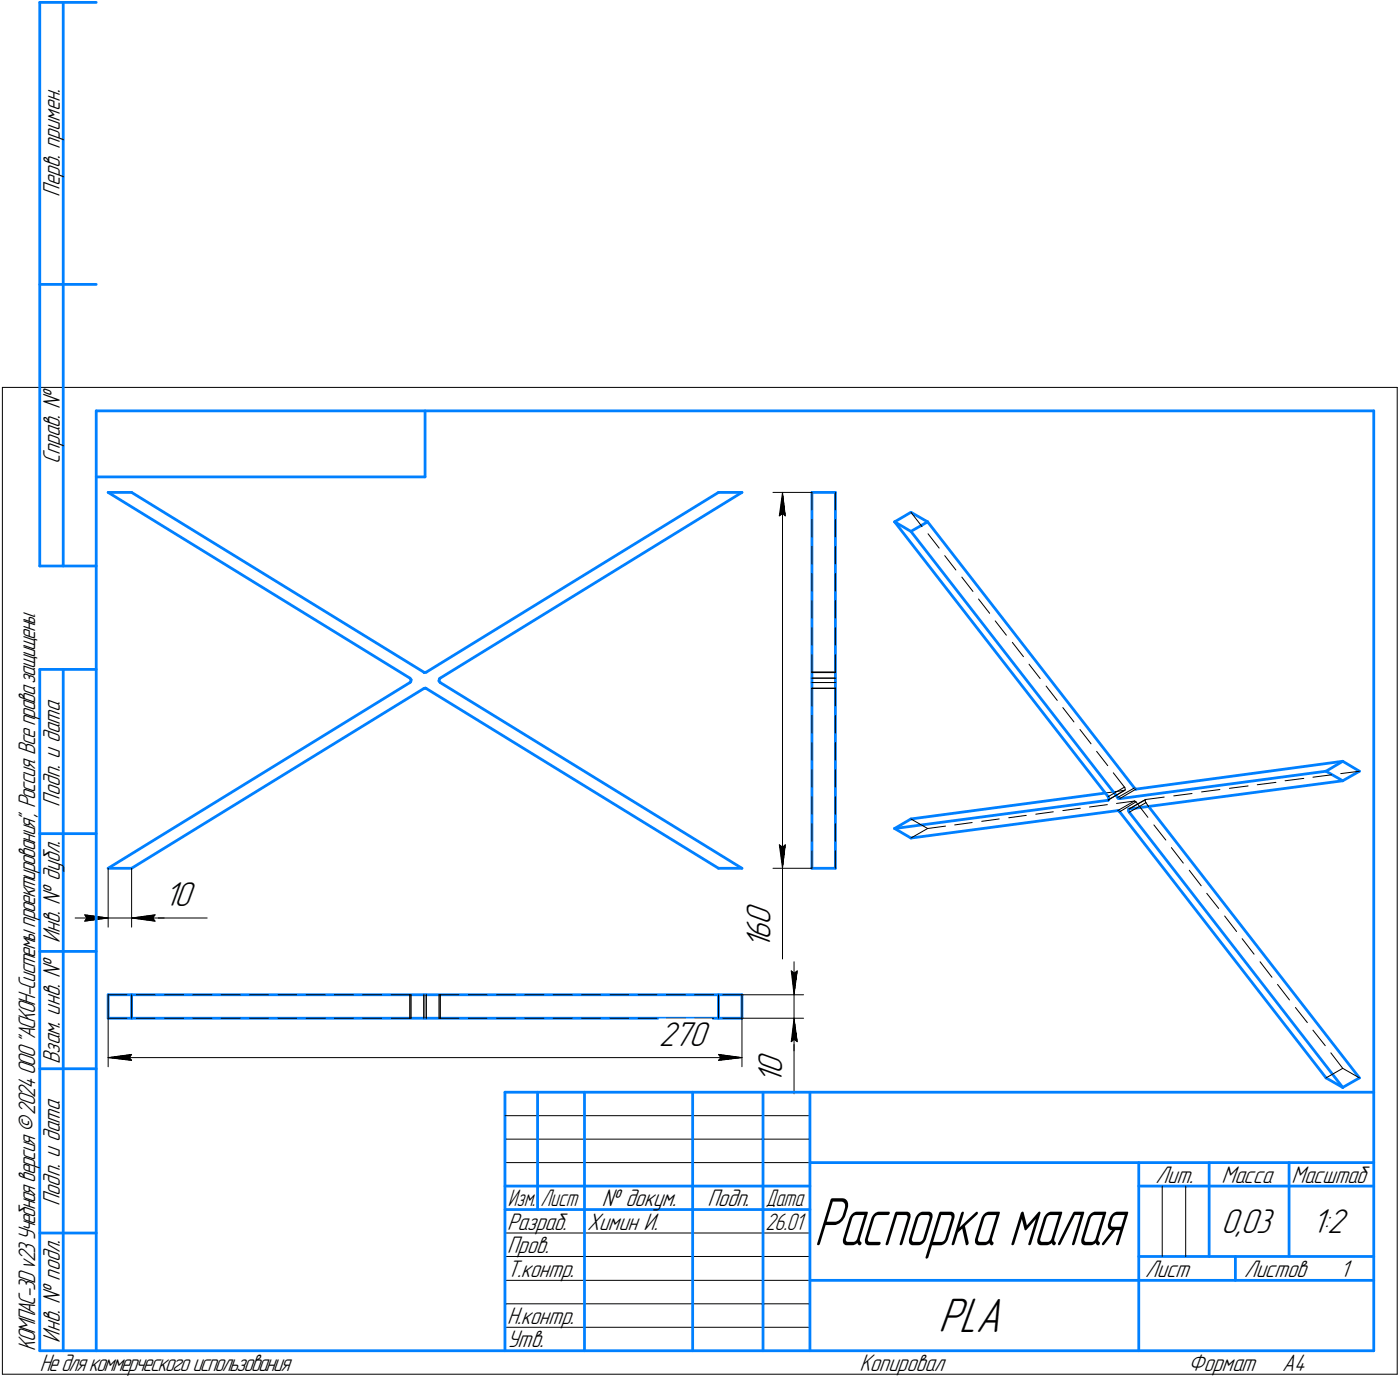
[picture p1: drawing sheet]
<svg xmlns="http://www.w3.org/2000/svg" width="298mm" height="293mm" viewBox="0 0 298 293" stroke-linecap="round" stroke-linejoin="round" font-family="sans-serif">
<g fill="none" stroke="#0080ff" stroke-width=".59">
<path d="M8.5 .5v120zM8.5 .5h12zM13.5 .5v120zM8.5 60.5h12zM20.5 87.5v200zM20.5 87.5h272zM90.5 87.5v14zM292.5 87.5v200zM20.5 101.5h70zM23 104.8l64.3 39.6zM23 104.8h5zM28 104.8l62.3 38.3z"/>
<path d="M153 104.8h5zM172.9 104.8v39.6zM172.9 104.8h5zM177.9 104.8v39.6zM190.5 111.1l3.5-2zM190.5 111.1l45.5 58.5zM190.5 111.1l3.5 2zM194 109.1l3.5 2zM194 113.1l44 56.7zM194 113.1l3.5-2zM197.5 111.1l44.1 56.6zM8.5 120.5h12z"/>
<path d="M8.5 142.5v145zM8.5 142.5h12zM13.5 142.5v145zM87.3 144.4l.2 .3zM87.3 145.3l.2-.2zM87.5 144.7v.4zM90.3 146.6l.3-.1zM90.3 143.1v.1zM90.3 143.2l.5-.1zM90.6 146.5l.2 .1zM90.8 143.1l62.2-38.3zM90.8 146.6l62.2 38.2z"/>
<path d="M93.5 144.9l.2 .4zM93.6 144.5l-.1 .4zM93.6 144.5l.1-.1zM93.7 144.4l64.3-39.6zM93.7 145.3l64.3 39.5zM172.9 145.3v39.5zM172.9 144.4v.9zM177.9 145.3v39.5zM177.9 144.4v.9zM8.5 177.5h12zM190.5 176.4l3.5 2zM190.5 176.4l3.5-2.1z"/>
<path d="M190.5 176.4l45.5-6.1zM194 174.3l41.3-5.5zM194 178.4l44-5.8zM236 169.6l.1 .3zM236.1 170.3h.1M236 170.3h.1M236.1 169.9v.4zM238 172.6h.3zM238 169.8l.1 .1zM238.1 169.9l.3 .1zM238.3 172.6l.1 .2zM238.4 170l44-5.8z"/>
<path d="M238.4 172.8l44 56.6zM240.3 172.6l.2 .3zM240.4 172.3l-.1 .3zM240.4 172.3h.1M240.4 172.2h.1M240.5 172.2l45.4-6zM240.5 172.9l45.4 58.6zM241.6 167.7l.2 .3zM241.8 168h.1M241.9 168l44-5.9zM244.6 171.7l44.9 57.7zM282.4 164.2l3.5-2.1z"/>
<path d="M282.4 164.2l3.5 2zM285.9 162.1l3.6 2.1zM285.9 166.2l3.6-2zM23 184.8l64.3-39.5zM23 184.8h5zM28 184.8l62.3-38.2zM153 184.8h5zM172.9 184.8h5zM8.5 202.5h12zM23 211.8h5zM23 211.8v4.9zM23 216.7h5z"/>
<path d="M28 216.7h62.3zM28 211.8h62.3zM28 211.8v4.9zM90.3 216.7h.5zM90.3 211.8h.5zM90.8 216.7h62.2zM90.8 211.8h62.2zM153 211.8h5zM153 211.8v4.9zM153 216.7h5zM158 211.8v4.9zM8.5 227.5h12z"/>
<path d="M107.5 232.5h185zM107.5 232.5v55zM114.5 232.5v25zM124.5 232.5v55zM147.5 232.5v55zM162.5 232.5v55zM172.5 232.5v55zM282.4 229.4l3.5 2.1zM285.9 231.5l3.6-2.1zM107.5 252.5h65zM107.5 257.5h65zM172.5 247.5h120z"/>
<path d="M242.5 247.5v40zM242.5 252.5h15zM257.5 247.5v20zM257.5 252.5h35zM274.5 247.5v20zM8.5 262.5h12zM172.5 272.5h70zM242.5 272.5h50zM242.5 267.5h50zM263.1 267.5v5zM8.5 287.5h12zM20.5 287.5h272z"/>
</g>
<g fill="none" stroke="#000" stroke-width=".21">
<path d="M.5 82.5v210zM.5 82.5h297zM297.5 82.5v210zM164.6 104.8h8.3zM165.9 109.8l.7-.5zM166.6 104.8l.6 5zM166.6 109.3l.6 .5zM166.6 104.8l-.7 5zM166.6 104.8v80zM172.9 116.3v3.8zM172.9 110.6v3.7zM172.9 104.8v3.7z"/>
<path d="M177.9 116.3v3.8zM177.9 110.6v3.7zM177.9 104.8v3.7zM194 109.1l2.3 3zM197.6 113.6l2.4 3.1zM201.2 118.3l2.3 3zM172.9 139.4v3.7zM172.9 133.6v3.7zM172.9 127.8v3.8zM172.9 122.1v3.7zM177.9 139.4v3.7zM177.9 133.6v3.7z"/>
<path d="M177.9 127.8v3.8zM177.9 122.1v3.7zM204.8 122.9l2.4 3zM208.4 127.5l2.3 3.1zM211.9 132.2l2.4 3zM215.6 136.7l2.3 3.1zM172.9 144.4h5zM172.9 145.3h5zM172.9 158.1v3.7zM172.9 152.3v3.7zM172.9 146.6v3.7zM172.9 143.1h5z"/>
<path d="M172.9 146.6h5zM172.9 146.5h5zM172.9 146.6h.1M172.9 143.2h5zM172.9 143.2h.1M177.9 158.1v3.7zM177.9 152.3v3.7zM177.9 146.6v3.7zM177.9 146.5h.1M177.9 143.1h.1M219.1 141.4l2.4 3zM222.8 146l2.3 3.1z"/>
<path d="M226.3 150.6l2.4 3.1zM230 155.3l2.3 3zM233.5 159.9l2.4 3.1zM165.9 179.8l.7 5zM165.9 179.8l.7 .5zM167.2 179.8l-.6 5zM172.9 175.3v3.8zM172.9 169.6v3.7zM172.9 163.8v3.8zM177.9 175.3v3.8zM177.9 169.6v3.7zM177.9 163.8v3.8z"/>
<path d="M194 174.3l3.5 2.1zM194 178.4l3.5-2zM197.5 176.4l3.8-.5zM203.3 175.6l3.7-.5zM209 174.8l3.8-.5zM214.8 174.1l3.7-.5zM220.6 173.3l3.7-.5zM226.3 172.6l3.7-.6zM232 171.8l3.8-.5zM235.3 168.8l4.1-.6zM236 170.3h.1zM236 170.3l3.5-2.1z"/>
<path d="M236 169.6l3.4-2zM236.1 170.3l3.3-2.1zM237.1 164.5l2.3 3.1zM237.7 171l3.9-.5zM238 169.8l3.6-2.1zM238 172.6l3.6-2.1zM238.4 170l3.5-2zM238.4 172.8l3.5-2.1zM239.4 168.2h.1M239.4 167.6h.1zM239.5 167.6l.1 .5zM239.6 168.1l-.1 .1z"/>
<path d="M240.4 172.2l3.5-2zM240.5 172.9l1.5-.9zM240.5 172.2l3.5-2zM241.6 170.5h.1M241.6 170.5l.3 .2zM241.9 170.7l2.5 3.3zM242 172l2-1.1zM243.8 170.4l.1 .4zM244 170.2h.1M243.9 170.2l-.1 .2zM243.9 170.8l.1 .1zM244 170.9l.6 .8z"/>
<path d="M244 170.2l3.9-.5zM245.7 175.6l2.5 3.2zM249.9 169.4l3.9-.5zM255.9 168.6l3.9-.5zM261.8 167.8l4-.5zM267.7 167l4-.5zM273.6 166.2l4-.5zM279.6 165.4l3.9-.5zM285.5 164.7l4-.5zM16 195.4h7zM18 194.7l5 .7zM18 194.7l.5 .7z"/>
<path d="M18 196.1l5-.7zM18.5 195.4l-.5 .7zM23 184.8v12.6zM23 195.4h5zM28 195.4h5zM28 184.8v12.6zM28 195.4l5 .7zM28 195.4l5-.7zM28 195.4h7zM32.5 195.4l.5 .7zM33 195.4h11.1zM33 194.7l-.5 .7z"/>
<path d="M164.6 184.8h8.3zM166.6 184.8v5zM166.6 189.8v14.3zM166.6 180.3l.6-.5zM172.9 181.1v3.7zM177.9 181.1v3.7zM249.4 180.4l2.6 3.3zM253.2 185.3l2.6 3.3zM257 190.2l2.5 3.2zM260.8 195l2.5 3.3zM264.5 199.8l2.5 3.3zM23 211.8h4z"/>
<path d="M23 216.7h4zM23 211.8v15.3zM28 211.8v4.9zM29 211.8h4zM29 216.7h4zM35.1 211.8h4zM35.1 216.7h4zM41.1 211.8h4zM41.1 216.7h4zM47.1 211.8h4zM47.1 216.7h4zM53.2 211.8h3.9z"/>
<path d="M53.2 216.7h3.9zM59.2 211.8h4zM59.2 216.7h4zM65.2 211.8h4.1zM65.2 216.7h4.1zM71.2 211.8h4.1zM71.2 216.7h4.1zM77.2 211.8h4.1zM77.2 216.7h4.1zM83.3 211.8h4zM83.3 216.7h4zM87.3 211.8v4.9z"/>
<path d="M87.3 211.8h.2zM87.3 216.7h.2zM87.5 211.8v4.9zM90.3 211.8v4.9zM90.8 211.8v4.9zM93.5 211.8v4.9zM93.5 211.8h.2zM93.5 216.7h.2zM93.7 216.7h4zM93.7 211.8h4zM93.7 211.8v4.9zM99.7 216.7h4z"/>
<path d="M99.7 211.8h4zM105.7 216.7h4zM105.7 211.8h4zM111.8 216.7h4zM111.8 211.8h4zM117.8 216.7h4zM117.8 211.8h4zM123.9 216.7h3.9zM123.9 211.8h3.9zM129.9 216.7h4zM129.9 211.8h4zM135.9 216.7h4z"/>
<path d="M135.9 211.8h4zM141.9 216.7h4.1zM141.9 211.8h4.1zM147.9 216.7h4.1zM147.9 211.8h4.1zM153 211.8v4.9zM153.9 216.7h4.1zM153.9 211.8h4.1zM158 211.8v15.3zM158 216.7h13.1zM158 211.8h13.1zM168.5 206.7l.6 .5z"/>
<path d="M168.5 206.7l.6 5.1zM169.1 216.7v5zM169.1 216.7l-.6 5zM169.1 216.7l.7 5zM169.1 216.7v7zM169.1 207.2l.7-.5zM169.1 204.7v7.1zM169.1 211.8v4.9zM169.8 206.7l-.7 5.1zM268.3 204.7l2.5 3.3zM272 209.5l2.6 3.4zM275.8 214.5l2.6 3.2z"/>
<path d="M279.6 219.3l2.6 3.3zM23 225.1l5-.6zM23 225.1l5 .6zM23 225.1h135zM27.5 225.1l.5 .6zM28 224.5l-.5 .6zM107.5 237.5h65zM153 225.7l5-.6zM153 224.5l.5 .6zM153 224.5l5 .6zM153.5 225.1l-.5 .6zM168.5 221.7l.6-.5z"/>
<path d="M169.1 221.7v11.1zM169.1 221.2l.7 .5zM282.4 229.4l3.5-2zM283.4 224.1l2.5 3.3zM285.9 227.4l3.6 2zM107.5 242.5h65zM107.5 247.5h65zM247.5 252.5v15zM252.5 252.5v15zM107.5 262.5h65zM107.5 267.5h65zM107.5 272.5h65z"/>
<path d="M107.5 277.5h65zM.5 292.5h297zM107.5 282.5h65z"/>
</g>
<g fill="#fff" stroke="#fff" stroke-width=".21">
<path d="M35 187.3h7.1zM35 187.4h7.1zM35 187.5h7.1zM35 187.5h7.1zM35 187.6h7.1zM35 187.7h7.1zM35 187.8h7.1zM35 187.9h7.1zM35 188h7.1zM35 188h7.1zM35 188.1h7.1zM35 188.2h7.1zM35 188.3h7.1zM35 188.4h7.1zM35 188.5h7.1zM35 188.6h7.1zM35 188.6h7.1zM35 188.7h7.1zM35 188.8h7.1zM35 188.9h7.1zM35 189h7.1zM35 189.1h7.1zM35 189.1h7.1zM35 189.2h7.1zM35 189.3h7.1zM35 189.4h7.1zM35 189.5h7.1zM35 189.6h7.1zM35 189.7h7.1zM35 189.7h7.1zM35 189.8h7.1zM35 189.9h7.1zM35 190h7.1zM35 190.1h7.1zM35 190.2h7.1zM35 190.2h7.1zM35 190.3h7.1zM35 190.4h7.1zM35 190.5h7.1zM35 190.6h7.1zM35 190.7h7.1zM35 190.8h7.1zM35 190.8h7.1zM35 190.9h7.1zM35 191h7.1zM35 191.1h7.1zM35 191.2h7.1zM35 191.3h7.1zM35 191.3h7.1zM35 191.4h7.1zM35 191.5h7.1zM35 191.6h7.1zM35 191.7h7.1zM35 191.8h7.1zM35 191.9h7.1zM35 191.9h7.1zM35 192h7.1zM35 192.1h7.1zM35 192.2h7.1zM35 192.3h7.1zM35 192.4h7.1zM35 192.4h7.1zM35 192.5h7.1zM35 192.6h7.1zM35 192.7h7.1zM35 192.8h7.1zM35 192.9h7.1zM35 193h7.1zM35 193h7.1zM35 193.1h7.1zM35 193.2h7.1zM35 193.3h7.1zM35 193.4h7.1zM35 193.5h7.1zM35 193.5h7.1zM35 193.6h7.1zM35 193.7h7.1zM35 193.8h7.1zM35 193.9h7.1zM35 194h7.1zM35 194.1h7.1zM35 194.1h7.1zM35 194.2h7.1zM35 194.3h7.1z"/>
<path d="M17.5 194.2h.7zM17.5 194.3h1.3zM17.5 194.4h1.9zM17.5 194.5h2.6zM17.5 194.6h3.2zM17.5 194.6h3.8zM17.5 194.7h4zM17.5 194.8h4.2zM17.5 194.9h4.3zM17.5 195h4.6zM17.5 195.1h4.8zM17.5 195.2h4.9zM17.5 195.2h5.2zM17.5 195.3h5.4zM17.5 195.4h5.5zM17.5 195.5h5.4zM17.5 195.6h5.2zM17.5 195.7h4.9zM17.5 195.7h4.8zM17.5 195.8h4.6zM17.5 195.9h4.3zM17.5 196h4.2zM17.5 196.1h4zM17.5 196.2h3.8zM17.5 196.3h3.1zM17.5 196.3h2.3zM17.5 196.4h1.5zM17.5 196.5h.8z"/>
<path d="M32.9 194.2h.6zM32.3 194.3h1.2zM31.7 194.4h1.8zM31.1 194.5h2.4zM30.5 194.6h3zM29.8 194.6h3.7zM29.6 194.7h3.9zM29.5 194.8h4zM29.2 194.9h4.3zM29 195h4.5zM28.9 195.1h4.6zM28.6 195.2h4.9zM28.4 195.2h5.1zM28.3 195.3h5.2zM28 195.4h5.5zM28.3 195.5h5.2zM28.4 195.6h5.1zM28.6 195.7h4.9zM28.9 195.7h4.6zM29 195.8h4.5zM29.2 195.9h4.3zM29.5 196h4zM29.6 196.1h3.9zM29.8 196.2h3.7zM30.6 196.3h2.9zM31.3 196.3h2.2zM32.1 196.4h1.4zM32.9 196.5h.6z"/>
<path d="M158.4 191.9h7.2zM158.4 191.9h7.2zM158.4 192h7.2zM158.4 192.1h7.2zM158.4 192.2h7.2zM158.4 192.3h7.2zM158.4 192.4h7.2zM158.4 192.4h7.2zM158.4 192.5h7.2zM158.4 192.6h7.2zM158.4 192.7h7.2zM158.4 192.8h7.2zM158.4 192.9h7.2zM158.4 193h7.2zM158.4 193h7.2zM158.4 193.1h7.2zM158.4 193.2h7.2zM158.4 193.3h7.2zM158.4 193.4h7.2zM158.4 193.5h7.2zM158.4 193.5h7.2zM158.4 193.6h7.2zM158.4 193.7h7.2zM158.4 193.8h7.2zM158.4 193.9h7.2zM158.4 194h7.2zM158.4 194.1h7.2zM158.4 194.1h7.2zM158.4 194.2h7.2zM158.4 194.3h7.2zM158.4 194.4h7.2zM158.4 194.5h7.2zM158.4 194.6h7.2zM158.4 194.6h7.2zM158.4 194.7h7.2zM158.4 194.8h7.2zM158.4 194.9h7.2zM158.4 195h7.2zM158.4 195.1h7.2zM158.4 195.2h7.2zM158.4 195.2h7.2zM158.4 195.3h7.2zM158.4 195.4h7.2zM158.4 195.5h7.2zM158.4 195.6h7.2zM158.4 195.7h7.2zM158.4 195.7h7.2zM158.4 195.8h7.2zM158.4 195.9h7.2zM158.4 196h7.2zM158.4 196.1h7.2zM158.4 196.2h7.2zM158.4 196.3h7.2zM158.4 196.3h7.2zM158.4 196.4h7.2zM158.4 196.5h7.2zM158.4 196.6h7.2zM158.4 196.7h7.2zM158.4 196.8h7.2zM158.4 196.8h7.2zM158.4 196.9h7.2zM158.4 197h7.2zM158.4 197.1h7.2zM158.4 197.2h7.2zM158.4 197.3h7.2zM158.4 197.4h7.2zM158.4 197.4h7.2zM158.4 197.5h7.2zM158.4 197.6h7.2zM158.4 197.7h7.2zM158.4 197.8h7.2zM158.4 197.9h7.2zM158.4 198h7.2zM158.4 198h7.2zM158.4 198.1h7.2zM158.4 198.2h7.2zM158.4 198.3h7.2zM158.4 198.4h7.2zM158.4 198.5h7.2zM158.4 198.5h7.2zM158.4 198.6h7.2zM158.4 198.7h7.2zM158.4 198.8h7.2zM158.4 198.9h7.2zM158.4 199h7.2zM158.4 199.1h7.2zM158.4 199.1h7.2zM158.4 199.2h7.2zM158.4 199.3h7.2zM158.4 199.4h7.2zM158.4 199.5h7.2zM158.4 199.6h7.2zM158.4 199.6h7.2zM158.4 199.7h7.2zM158.4 199.8h7.2zM158.4 199.9h7.2zM158.4 200h7.2zM158.4 200.1h7.2zM158.4 200.2h7.2zM158.4 200.2h7.2zM158.4 200.3h7.2zM158.4 200.4h7.2zM158.4 200.5h7.2zM158.4 200.6h7.2zM158.4 200.7h7.2zM158.4 200.7h7.2zM158.4 200.8h7.2zM158.4 200.9h7.2zM158.4 201h7.2zM158.4 201.1h7.2zM158.4 201.2h7.2zM158.4 201.3h7.2zM158.4 201.3h7.2zM158.4 201.4h7.2zM158.4 201.5h7.2zM158.4 201.6h7.2zM158.4 201.7h7.2zM158.4 201.8h7.2zM158.4 201.8h7.2zM158.4 201.9h7.2zM158.4 202h7.2z"/>
<path d="M166.5 105.1h.3zM166.5 105.2h.3zM166.5 105.2h.3zM166.5 105.3h.4zM166.4 105.4h.5zM166.4 105.5h.6zM166.4 105.6h.6zM166.3 105.7h.7zM166.3 105.7h.7zM166.2 105.8h.8zM166.2 105.9h.8zM166.1 106h1zM166.1 106.1h1zM166.1 106.2h1.1zM166 106.3h1.2zM166 106.3h1.2zM165.9 106.4h1.4zM165.9 106.5h1.4zM165.9 106.6h1.4zM165.9 106.7h1.5zM165.9 106.8h1.5zM165.9 106.8h1.5zM165.9 106.9h1.5zM165.9 107h1.5zM165.9 107.1h1.5zM165.9 107.2h1.5zM165.8 107.3h1.7zM165.8 107.4h1.7zM165.8 107.4h1.7zM165.8 107.5h1.7zM165.8 107.6h1.7zM165.8 107.7h1.7zM165.8 107.8h1.7zM165.7 107.9h1.9zM165.7 107.9h1.9zM165.7 108h1.9zM165.7 108.1h1.9zM165.7 108.2h1.9zM165.7 108.3h1.9zM165.7 108.4h1.9zM165.6 108.5h2zM165.6 108.5h2zM165.6 108.6h2zM165.6 108.7h2zM165.6 108.8h2zM165.6 108.9h2zM165.6 109h2zM165.6 109.1h2zM165.5 109.1h2.2zM165.5 109.2h2.2zM165.5 109.3h2.2zM165.5 109.4h2.2zM165.5 109.5h2.2zM165.5 109.6h2.2zM165.5 109.6h2.2zM165.4 109.7h2.4zM165.4 109.8h2.4zM165.4 109.9h2.4zM165.4 110h2.4zM165.4 110.1h2.4zM165.4 110.2h2.4zM165.4 110.2h2.4z"/>
<path d="M165.4 179.3h2.4zM165.4 179.4h2.4zM165.4 179.5h2.4zM165.4 179.6h2.4zM165.4 179.7h2.4zM165.4 179.7h2.4zM165.4 179.8h2.4zM165.4 179.9h2.4zM165.5 180h2.2zM165.5 180.1h2.2zM165.5 180.2h2.2zM165.5 180.3h2.2zM165.5 180.3h2.2zM165.5 180.4h2.2zM165.5 180.5h2.2zM165.6 180.6h2zM165.6 180.7h2zM165.6 180.8h2zM165.6 180.8h2zM165.6 180.9h2zM165.6 181h2zM165.6 181.1h2zM165.6 181.2h2zM165.7 181.3h1.9zM165.7 181.4h1.9zM165.7 181.4h1.9zM165.7 181.5h1.9zM165.7 181.6h1.9zM165.7 181.7h1.9zM165.7 181.8h1.9zM165.8 181.9h1.7zM165.8 181.9h1.7zM165.8 182h1.7zM165.8 182.1h1.7zM165.8 182.2h1.7zM165.8 182.3h1.7zM165.8 182.4h1.7zM165.9 182.5h1.5zM165.9 182.5h1.5zM165.9 182.6h1.5zM165.9 182.7h1.5zM165.9 182.8h1.5zM165.9 182.9h1.5zM165.9 183h1.5zM165.9 183h1.4zM165.9 183.1h1.4zM165.9 183.2h1.4zM166 183.3h1.2zM166 183.4h1.2zM166.1 183.5h1.1zM166.1 183.6h1zM166.1 183.6h1zM166.2 183.7h.8zM166.2 183.8h.8zM166.3 183.9h.7zM166.3 184h.7zM166.4 184.1h.6zM166.4 184.1h.6zM166.4 184.2h.5zM166.5 184.3h.4zM166.5 184.4h.3zM166.5 184.5h.3zM166.5 184.6h.3z"/>
<path d="M140.3 216.9h11.3zM140.3 217h11.3zM140.3 217.1h11.3zM140.3 217.2h11.3zM140.3 217.3h11.3zM140.3 217.3h11.3zM140.3 217.4h11.3zM140.3 217.5h11.3zM140.3 217.6h11.3zM140.3 217.7h11.3zM140.3 217.8h11.3zM140.3 217.8h11.3zM140.3 217.9h11.3zM140.3 218h11.3zM140.3 218.1h11.3zM140.3 218.2h11.3zM140.3 218.3h11.3zM140.3 218.4h11.3zM140.3 218.4h11.3zM140.3 218.5h11.3zM140.3 218.6h11.3zM140.3 218.7h11.3zM140.3 218.8h11.3zM140.3 218.9h11.3zM140.3 218.9h11.3zM140.3 219h11.3zM140.3 219.1h11.3zM140.3 219.2h11.3zM140.3 219.3h11.3zM140.3 219.4h11.3zM140.3 219.5h11.3zM140.3 219.5h11.3zM140.3 219.6h11.3zM140.3 219.7h11.3zM140.3 219.8h11.3zM140.3 219.9h11.3zM140.3 220h11.3zM140.3 220h11.3zM140.3 220.1h11.3zM140.3 220.2h11.3zM140.3 220.3h11.3zM140.3 220.4h11.3zM140.3 220.5h11.3zM140.3 220.6h11.3zM140.3 220.6h11.3zM140.3 220.7h11.3zM140.3 220.8h11.3zM140.3 220.9h11.3zM140.3 221h11.3zM140.3 221.1h11.3zM140.3 221.1h11.3zM140.3 221.2h11.3zM140.3 221.3h11.3zM140.3 221.4h11.3zM140.3 221.5h11.3zM140.3 221.6h11.3zM140.3 221.7h11.3zM140.3 221.7h11.3zM140.3 221.8h11.3zM140.3 221.9h11.3zM140.3 222h11.3zM140.3 222.1h11.3zM140.3 222.2h11.3zM140.3 222.2h11.3zM140.3 222.3h11.3zM140.3 222.4h11.3zM140.3 222.5h11.3zM140.3 222.6h11.3zM140.3 222.7h11.3zM140.3 222.8h11.3zM140.3 222.8h11.3zM140.3 222.9h11.3zM140.3 223h11.3zM140.3 223.1h11.3zM140.3 223.2h11.3zM140.3 223.3h11.3zM140.3 223.4h11.3zM140.3 223.4h11.3zM140.3 223.5h11.3zM140.3 223.6h11.3zM140.3 223.7h11.3zM140.3 223.8h11.3zM140.3 223.9h11.3zM140.3 223.9h11.3zM140.3 224h11.3z"/>
<path d="M27.9 223.9h.6zM27.3 224h1.2zM26.7 224.1h1.8zM26.1 224.2h2.4zM25.5 224.3h3zM24.8 224.4h3.7zM24.6 224.5h3.9zM24.5 224.5h4zM24.2 224.6h4.3zM24 224.7h4.5zM23.9 224.8h4.6zM23.6 224.9h4.9zM23.5 225h5zM23.3 225h5.2zM23 225.1h5.5zM23.3 225.2h5.2zM23.5 225.3h5zM23.7 225.4h4.8zM24 225.5h4.5zM24.2 225.6h4.3zM24.4 225.6h4.1zM24.6 225.7h3.9zM24.8 225.8h3.7zM25.5 225.9h3zM26.1 226h2.4zM26.7 226.1h1.8zM27.3 226.1h1.2zM27.9 226.2h.6z"/>
<path d="M152.5 223.9h.7zM152.5 224h1.3zM152.5 224.1h1.8zM152.5 224.2h2.5zM152.5 224.3h3.1zM152.5 224.4h3.7zM152.5 224.5h4zM152.5 224.5h4.1zM152.5 224.6h4.3zM152.5 224.7h4.6zM152.5 224.8h4.7zM152.5 224.9h4.9zM152.5 225h5.1zM152.5 225h5.3zM152.5 225.1h5.5zM152.5 225.2h5.3zM152.5 225.3h5.1zM152.5 225.4h4.9zM152.5 225.5h4.6zM152.5 225.6h4.4zM152.5 225.6h4.2zM152.5 225.7h4zM152.5 225.8h3.7zM152.5 225.9h3.1zM152.5 226h2.5zM152.5 226.1h1.8zM152.5 226.1h1.3zM152.5 226.2h.7z"/>
<path d="M161 223.7h7.1zM161 223.8h7.1zM161 223.9h7.1zM161 223.9h7.1zM161 224h7.1zM161 224.1h7.1zM161 224.2h7.1zM161 224.3h7.1zM161 224.4h7.1zM161 224.5h7.1zM161 224.5h7.1zM161 224.6h7.1zM161 224.7h7.1zM161 224.8h7.1zM161 224.9h7.1zM161 225h7.1zM161 225h7.1zM161 225.1h7.1zM161 225.2h7.1zM161 225.3h7.1zM161 225.4h7.1zM161 225.5h7.1zM161 225.6h7.1zM161 225.6h7.1zM161 225.7h7.1zM161 225.8h7.1zM161 225.9h7.1zM161 226h7.1zM161 226.1h7.1zM161 226.1h7.1zM161 226.2h7.1zM161 226.3h7.1zM161 226.4h7.1zM161 226.5h7.1zM161 226.6h7.1zM161 226.7h7.1zM161 226.7h7.1zM161 226.8h7.1zM161 226.9h7.1zM161 227h7.1zM161 227.1h7.1zM161 227.2h7.1zM161 227.2h7.1zM161 227.3h7.1zM161 227.4h7.1zM161 227.5h7.1zM161 227.6h7.1zM161 227.7h7.1zM161 227.8h7.1zM161 227.8h7.1zM161 227.9h7.1zM161 228h7.1zM161 228.1h7.1zM161 228.2h7.1zM161 228.3h7.1zM161 228.3h7.1zM161 228.4h7.1zM161 228.5h7.1zM161 228.6h7.1zM161 228.7h7.1zM161 228.8h7.1zM161 228.9h7.1zM161 228.9h7.1zM161 229h7.1zM161 229.1h7.1zM161 229.2h7.1zM161 229.3h7.1zM161 229.4h7.1zM161 229.4h7.1zM161 229.5h7.1zM161 229.6h7.1zM161 229.7h7.1zM161 229.8h7.1zM161 229.9h7.1zM161 230h7.1zM161 230h7.1zM161 230.1h7.1zM161 230.2h7.1zM161 230.3h7.1zM161 230.4h7.1zM161 230.5h7.1zM161 230.5h7.1zM161 230.6h7.1zM161 230.7h7.1z"/>
<path d="M169 217h.2zM169 217.1h.2zM169 217.2h.3zM168.9 217.3h.4zM168.9 217.3h.4zM168.8 217.4h.6zM168.8 217.5h.6zM168.8 217.6h.7zM168.7 217.7h.8zM168.7 217.8h.9zM168.7 217.8h.9zM168.7 217.9h.9zM168.7 218h1zM168.6 218.1h1.1zM168.6 218.2h1.2zM168.6 218.3h1.2zM168.5 218.4h1.3zM168.5 218.4h1.3zM168.4 218.5h1.4zM168.4 218.6h1.5zM168.4 218.7h1.5zM168.4 218.8h1.5zM168.4 218.9h1.5zM168.4 218.9h1.5zM168.4 219h1.5zM168.4 219.1h1.5zM168.3 219.2h1.7zM168.3 219.3h1.7zM168.3 219.4h1.7zM168.3 219.5h1.7zM168.3 219.5h1.7zM168.3 219.6h1.7zM168.3 219.7h1.7zM168.2 219.8h1.9zM168.2 219.9h1.9zM168.2 220h1.9zM168.2 220h1.9zM168.2 220.1h1.9zM168.2 220.2h1.9zM168.2 220.3h1.9zM168.1 220.4h2zM168.1 220.5h2.1zM168.1 220.6h2.1zM168.1 220.6h2.1zM168.1 220.7h2.1zM168.1 220.8h2.1zM168.1 220.9h2.1zM168.1 221h2.1zM168.1 221.1h2.2zM168.1 221.1h2.2zM168.1 221.2h2.2zM168.1 221.3h2.2zM168.1 221.4h2.2zM168.1 221.5h2.2zM168.1 221.6h2.2zM168 221.7h2.3zM168 221.7h2.3zM168 221.8h2.3zM168 221.9h2.3zM168 222h2.3zM168 222.1h2.3zM168 222.2h2.3z"/>
<path d="M167.9 206.2h2.4zM168 206.3h2.3zM168 206.4h2.3zM168 206.5h2.3zM168 206.6h2.3zM168 206.7h2.3zM168 206.8h2.3zM168 206.8h2.3zM168.1 206.9h2.2zM168.1 207h2.2zM168.1 207.1h2.2zM168.1 207.2h2.2zM168.1 207.3h2.2zM168.1 207.3h2.2zM168.1 207.4h2.2zM168.1 207.5h2.1zM168.1 207.6h2.1zM168.1 207.7h2.1zM168.1 207.8h2.1zM168.1 207.9h2.1zM168.1 207.9h2.1zM168.1 208h2.1zM168.2 208.1h1.9zM168.2 208.2h1.9zM168.2 208.3h1.9zM168.2 208.4h1.9zM168.2 208.4h1.9zM168.2 208.5h1.9zM168.2 208.6h1.9zM168.3 208.7h1.7zM168.3 208.8h1.7zM168.3 208.9h1.7zM168.3 209h1.7zM168.3 209h1.7zM168.3 209.1h1.7zM168.3 209.2h1.7zM168.4 209.3h1.5zM168.4 209.4h1.5zM168.4 209.5h1.5zM168.4 209.5h1.5zM168.4 209.6h1.5zM168.4 209.7h1.5zM168.4 209.8h1.5zM168.4 209.9h1.4zM168.5 210h1.3zM168.5 210.1h1.3zM168.6 210.1h1.2zM168.6 210.2h1.2zM168.6 210.3h1.1zM168.7 210.4h1zM168.7 210.5h1zM168.7 210.6h.9zM168.7 210.7h.9zM168.7 210.7h.8zM168.7 210.8h.8zM168.8 210.9h.7zM168.8 211h.6zM168.9 211.1h.5zM168.9 211.2h.4zM168.9 211.2h.4zM169 211.3h.3zM169 211.4h.2zM169 211.5h.2z"/>
</g>
<g fill="#000" stroke="#000" stroke-width=".21">
<path d="M166.5 106.1h.1zM166.5 106.2h.1zM166.5 106.3h.1zM166.5 106.3h.1zM166.5 106.4h.1zM166.5 106.5h.1zM166.5 106.6h.1zM166.5 106.7h.1zM166.4 106.8h.2zM166.4 106.8h.2zM166.4 106.9h.2zM166.4 107h.2zM166.4 107.1h.2zM166.4 107.2h.2zM166.4 107.3h.2zM166.3 107.4h.3zM166.3 107.4h.3zM166.3 107.5h.3zM166.3 107.6h.3zM166.3 107.7h.3zM166.3 107.8h.3zM166.3 107.9h.3zM166.2 107.9h.4zM166.2 108h.4zM166.2 108.1h.4zM166.2 108.2h.4zM166.2 108.3h.4zM166.2 108.4h.4zM166.2 108.5h.4zM166.2 108.5h.4zM166.1 108.6h.5zM166.1 108.7h.5zM166.1 108.8h.5zM166.1 108.9h.5zM166.1 109h.5zM166.1 109.1h.5zM166.1 109.1h.5zM166 109.2h.6zM166 109.3h.6zM166 109.4h.5zM166 109.5h.5zM166 109.6h.3zM166 109.6h.2z"/>
<path d="M166.6 105.6h.2zM166.6 105.7h.2zM166.6 105.7h.2zM166.6 105.8h.2zM166.6 105.9h.2zM166.6 106h.2zM166.6 106.1h.2zM166.6 106.2h.2zM166.6 106.3h.3zM166.6 106.3h.3zM166.6 106.4h.3zM166.6 106.5h.3zM166.6 106.6h.3zM166.6 106.7h.3zM166.6 106.8h.3zM166.6 106.8h.3zM166.6 106.9h.3zM166.6 107h.4zM166.6 107.1h.4zM166.6 107.2h.4zM166.6 107.3h.4zM166.6 107.4h.4zM166.6 107.4h.4zM166.6 107.5h.4zM166.6 107.6h.4zM166.6 107.7h.4zM166.6 107.8h.4zM166.6 107.9h.4zM166.6 107.9h.4zM166.6 108h.4zM166.6 108.1h.4zM166.6 108.2h.4zM166.6 108.3h.4zM166.6 108.4h.4zM166.6 108.5h.5zM166.6 108.5h.5zM166.6 108.6h.5zM166.6 108.7h.5zM166.6 108.8h.5zM166.6 108.9h.5zM166.6 109h.5zM166.6 109.1h.5zM166.6 109.1h.6zM166.6 109.2h.6zM166.6 109.3h.6zM166.8 109.4h.4zM166.9 109.5h.3zM167 109.6h.2zM167 109.6h.2z"/>
<path d="M166 180h.2zM166 180.1h.3zM166 180.2h.5zM166 180.3h.5zM166 180.3h.6zM166 180.4h.6zM166.1 180.5h.5zM166.1 180.6h.5zM166.1 180.7h.5zM166.1 180.8h.5zM166.1 180.8h.5zM166.1 180.9h.5zM166.1 181h.5zM166.2 181.1h.4zM166.2 181.2h.4zM166.2 181.3h.4zM166.2 181.4h.4zM166.2 181.4h.4zM166.2 181.5h.4zM166.2 181.6h.4zM166.2 181.7h.4zM166.3 181.8h.3zM166.3 181.9h.3zM166.3 181.9h.3zM166.3 182h.3zM166.3 182.1h.3zM166.3 182.2h.3zM166.3 182.3h.3zM166.4 182.4h.2zM166.4 182.5h.2zM166.4 182.5h.2zM166.4 182.6h.2zM166.4 182.7h.2zM166.4 182.8h.2zM166.4 182.9h.2zM166.5 183h.1zM166.5 183h.1zM166.5 183.1h.1zM166.5 183.2h.1zM166.5 183.3h.1zM166.5 183.4h.1zM166.5 183.5h.1zM166.5 183.6h.1z"/>
<path d="M167 180h.2zM167 180.1h.2zM166.9 180.2h.3zM166.8 180.3h.4zM166.6 180.3h.6zM166.6 180.4h.6zM166.6 180.5h.6zM166.6 180.6h.5zM166.6 180.7h.5zM166.6 180.8h.5zM166.6 180.8h.5zM166.6 180.9h.5zM166.6 181h.5zM166.6 181.1h.5zM166.6 181.2h.5zM166.6 181.3h.4zM166.6 181.4h.4zM166.6 181.4h.4zM166.6 181.5h.4zM166.6 181.6h.4zM166.6 181.7h.4zM166.6 181.8h.4zM166.6 181.9h.4zM166.6 181.9h.4zM166.6 182h.4zM166.6 182.1h.4zM166.6 182.2h.4zM166.6 182.3h.4zM166.6 182.4h.4zM166.6 182.5h.4zM166.6 182.5h.4zM166.6 182.6h.4zM166.6 182.7h.3zM166.6 182.8h.3zM166.6 182.9h.3zM166.6 183h.3zM166.6 183h.3zM166.6 183.1h.3zM166.6 183.2h.3zM166.6 183.3h.3zM166.6 183.4h.3zM166.6 183.5h.2zM166.6 183.6h.2zM166.6 183.6h.2zM166.6 183.7h.2zM166.6 183.8h.2zM166.6 183.9h.2zM166.6 184h.2zM166.6 184.1h.2z"/>
<path d="M18.1 194.8h.6zM18.2 194.9h1.1zM18.2 195h1.8zM18.3 195.1h2.3zM18.4 195.2h2.8zM18.4 195.2h3.4zM18.5 195.3h3.9z"/>
<path d="M18.5 195.4h4.5zM18.5 195.5h3.9zM18.4 195.6h3.4zM18.4 195.7h2.8zM18.3 195.7h2.3zM18.2 195.8h1.8zM18.2 195.9h1.1zM18.1 196h.6z"/>
<path d="M28 195.4h4.5zM28.7 195.5h3.9zM29.3 195.6h3.4zM30 195.7h2.8zM30.6 195.7h2.2zM31.2 195.8h1.7zM31.8 195.9h1.1zM32.4 196h.6z"/>
<path d="M32.4 194.8h.6zM31.8 194.9h1.1zM31.2 195h1.7zM30.6 195.1h2.2zM30 195.2h2.8zM29.3 195.2h3.4zM28.7 195.3h3.9z"/>
<path d="M168.6 206.8h.1zM168.6 206.9h.2zM168.6 207h.3zM168.6 207.1h.4zM168.6 207.2h.5zM168.6 207.3h.5zM168.6 207.3h.5zM168.7 207.4h.4zM168.7 207.5h.4zM168.7 207.6h.4zM168.7 207.7h.4zM168.7 207.8h.4zM168.7 207.9h.4zM168.7 207.9h.4zM168.7 208h.4zM168.7 208.1h.4zM168.7 208.2h.4zM168.7 208.3h.4zM168.7 208.4h.4zM168.7 208.4h.4zM168.7 208.5h.4zM168.7 208.6h.4zM168.7 208.7h.4zM168.7 208.8h.4zM168.8 208.9h.3zM168.8 209h.3zM168.8 209h.3zM168.8 209.1h.3zM168.8 209.2h.3zM168.8 209.3h.3zM168.8 209.4h.3zM168.8 209.5h.3zM168.8 209.5h.3zM168.9 209.6h.2zM168.9 209.7h.2zM168.9 209.8h.2zM168.9 209.9h.2zM168.9 210h.2zM168.9 210.1h.2zM168.9 210.1h.2zM168.9 210.2h.2z"/>
<path d="M168.9 218.2h.2zM168.9 218.3h.2zM168.9 218.4h.2zM168.9 218.4h.2zM168.9 218.5h.2zM168.9 218.6h.2zM168.9 218.7h.2zM168.9 218.8h.2zM168.9 218.9h.2zM168.8 218.9h.3zM168.8 219h.3zM168.8 219.1h.3zM168.8 219.2h.3zM168.8 219.3h.3zM168.8 219.4h.3zM168.8 219.5h.3zM168.8 219.5h.3zM168.7 219.6h.4zM168.7 219.7h.4zM168.7 219.8h.4zM168.7 219.9h.4zM168.7 220h.4zM168.7 220h.4zM168.7 220.1h.4zM168.7 220.2h.4zM168.7 220.3h.4zM168.7 220.4h.4zM168.7 220.5h.4zM168.7 220.6h.4zM168.7 220.6h.4zM168.7 220.7h.4zM168.7 220.8h.4zM168.7 220.9h.4zM168.7 221h.4zM168.6 221.1h.5zM168.6 221.1h.5zM168.6 221.2h.5zM168.6 221.3h.4zM168.6 221.4h.3zM168.6 221.5h.2zM168.6 221.6h.1z"/>
<path d="M169.1 217.4h.1zM169.1 217.5h.1zM169.1 217.6h.1zM169.1 217.7h.1zM169.1 217.8h.1zM169.1 217.8h.1zM169.1 217.9h.1zM169.1 218h.2zM169.1 218.1h.2zM169.1 218.2h.2zM169.1 218.3h.2zM169.1 218.4h.2zM169.1 218.4h.2zM169.1 218.5h.2zM169.1 218.6h.2zM169.1 218.7h.3zM169.1 218.8h.3zM169.1 218.9h.3zM169.1 218.9h.3zM169.1 219h.3zM169.1 219.1h.3zM169.1 219.2h.3zM169.1 219.3h.4zM169.1 219.4h.4zM169.1 219.5h.4zM169.1 219.5h.4zM169.1 219.6h.4zM169.1 219.7h.4zM169.1 219.8h.4zM169.1 219.9h.5zM169.1 220h.5zM169.1 220h.5zM169.1 220.1h.5zM169.1 220.2h.5zM169.1 220.3h.5zM169.1 220.4h.5zM169.1 220.5h.5zM169.1 220.6h.6zM169.1 220.6h.6zM169.1 220.7h.6zM169.1 220.8h.6zM169.1 220.9h.6zM169.1 221h.6zM169.1 221.1h.6zM169.1 221.1h.7zM169.1 221.2h.7zM169.2 221.3h.6zM169.3 221.4h.5zM169.4 221.5h.4zM169.6 221.6h.2z"/>
<path d="M169.6 206.8h.2zM169.4 206.9h.4zM169.3 207h.5zM169.2 207.1h.6zM169.1 207.2h.7zM169.1 207.3h.7zM169.1 207.3h.6zM169.1 207.4h.6zM169.1 207.5h.6zM169.1 207.6h.6zM169.1 207.7h.6zM169.1 207.8h.6zM169.1 207.9h.6zM169.1 207.9h.5zM169.1 208h.5zM169.1 208.1h.5zM169.1 208.2h.5zM169.1 208.3h.5zM169.1 208.4h.5zM169.1 208.4h.5zM169.1 208.5h.5zM169.1 208.6h.4zM169.1 208.7h.4zM169.1 208.8h.4zM169.1 208.9h.4zM169.1 209h.4zM169.1 209h.4zM169.1 209.1h.4zM169.1 209.2h.3zM169.1 209.3h.3zM169.1 209.4h.3zM169.1 209.5h.3zM169.1 209.5h.3zM169.1 209.6h.3zM169.1 209.7h.3zM169.1 209.8h.3zM169.1 209.9h.2zM169.1 210h.2zM169.1 210.1h.2zM169.1 210.1h.2zM169.1 210.2h.2zM169.1 210.3h.2zM169.1 210.4h.2zM169.1 210.5h.1zM169.1 210.6h.1zM169.1 210.7h.1zM169.1 210.7h.1zM169.1 210.8h.1zM169.1 210.9h.1zM169.1 211h.1zM169.1 211.1h.1z"/>
<path d="M23 225.1h4.5zM23.8 225.2h3.8zM24.5 225.3h3.2zM25.2 225.4h2.6zM25.9 225.5h2zM26.7 225.6h1.2zM27.3 225.6h.7z"/>
<path d="M27.4 224.5h.6zM26.8 224.6h1.1zM26.2 224.7h1.7zM25.6 224.8h2.2zM25 224.9h2.8zM24.3 225h3.4zM23.7 225h3.9z"/>
<path d="M153.1 224.5h.6zM153.2 224.6h1.1zM153.2 224.7h1.7zM153.2 224.8h2.3zM153.3 224.9h2.8zM153.4 225h3.4zM153.5 225h3.9z"/>
<path d="M153.5 225.1h4.5zM153.5 225.2h3.8zM153.4 225.3h3.2zM153.3 225.4h2.6zM153.2 225.5h2zM153.2 225.6h1.2zM153.1 225.6h.7z"/>
</g>
<text font-size="15.3" x="173.3" y="265.1">Распорка малая</text>
<text font-size="10.9" x="199.7" y="283.5">PLA</text>
<g font-size="7.8">
<text x="35" y="192.9">10</text>
<text x="164" y="196.8" transform="rotate(-90 164 196.8)">0</text>
<text x="164" y="202.1" transform="rotate(-90 164 202.1)">1</text>
<text x="164" y="200" transform="rotate(-90 164 200)">6</text>
<text x="140.3" y="222.6">270</text>
<text x="166.6" y="230.8" transform="rotate(-90 166.6 230.8)">1</text>
<text x="166.6" y="228.7" transform="rotate(-90 166.6 228.7)">0</text>
<text x="260" y="262.5">0,03</text>
<text x="279.4" y="262.5">1:2</text>
</g>
<g font-size="5.4">
<text x="12.8" y="41.9" transform="rotate(-90 12.8 41.9)">Перв. примен.</text>
<text x="12.8" y="98.8" transform="rotate(-90 12.8 98.8)">Справ. !</text>
<text x="12.8" y="171.7" transform="rotate(-90 12.8 171.7)">Подп. и дата</text>
<text x="12.8" y="200.8" transform="rotate(-90 12.8 200.8)">Инв. ! дубл.</text>
<text x="12.8" y="226.6" transform="rotate(-90 12.8 226.6)">Взам. инв. !</text>
<text x="246.1" y="251.8">Лит.</text>
<text x="260.1" y="251.8">Масса</text>
<text x="275" y="251.8">Масштаб</text>
<text x="12.8" y="256.7" transform="rotate(-90 12.8 256.7)">Подп. и дата</text>
<text x="128.2" y="256.8">! докум.</text>
<text x="150.6" y="256.8">Подп.</text>
<text x="108" y="261.8">Разраб.</text>
<text x="125" y="261.8">Химин И.</text>
<text x="108" y="266.8">Пров.</text>
<text x="108" y="271.8">Т.контр.</text>
<text x="243.9" y="271.8">Лист</text>
<text x="264.9" y="271.8">Листов</text>
<text x="285.4" y="271.8">1</text>
<text x="108" y="281.8">Н.контр.</text>
<text x="7.5" y="287.5" transform="rotate(-90 7.5 287.5)">КОМПАС-3Dv23Учебнаяверсия©2024ООО&quot;АСКОН-Системыпроектирования&quot;, Россия. Всеправазащищены.</text>
<text x="12.8" y="285.8" transform="rotate(-90 12.8 285.8)">Инв. ! подл.</text>
<text x="108" y="286.8">Утв.</text>
<text x="8.5" y="291.7">Недлякоммерческогоиспользования</text>
<text x="183" y="291.8">Копировал</text>
<text x="253" y="291.8">Формат</text>
<text x="273" y="291.8">A4</text>
</g>
<g font-size="5.3">
<text x="108.1" y="256.8">Изм.</text>
<text x="115.1" y="256.8">Лист</text>
<text x="163.1" y="256.8">Дата</text>
<text x="163" y="261.8">26.01</text>
</g>
</svg>
